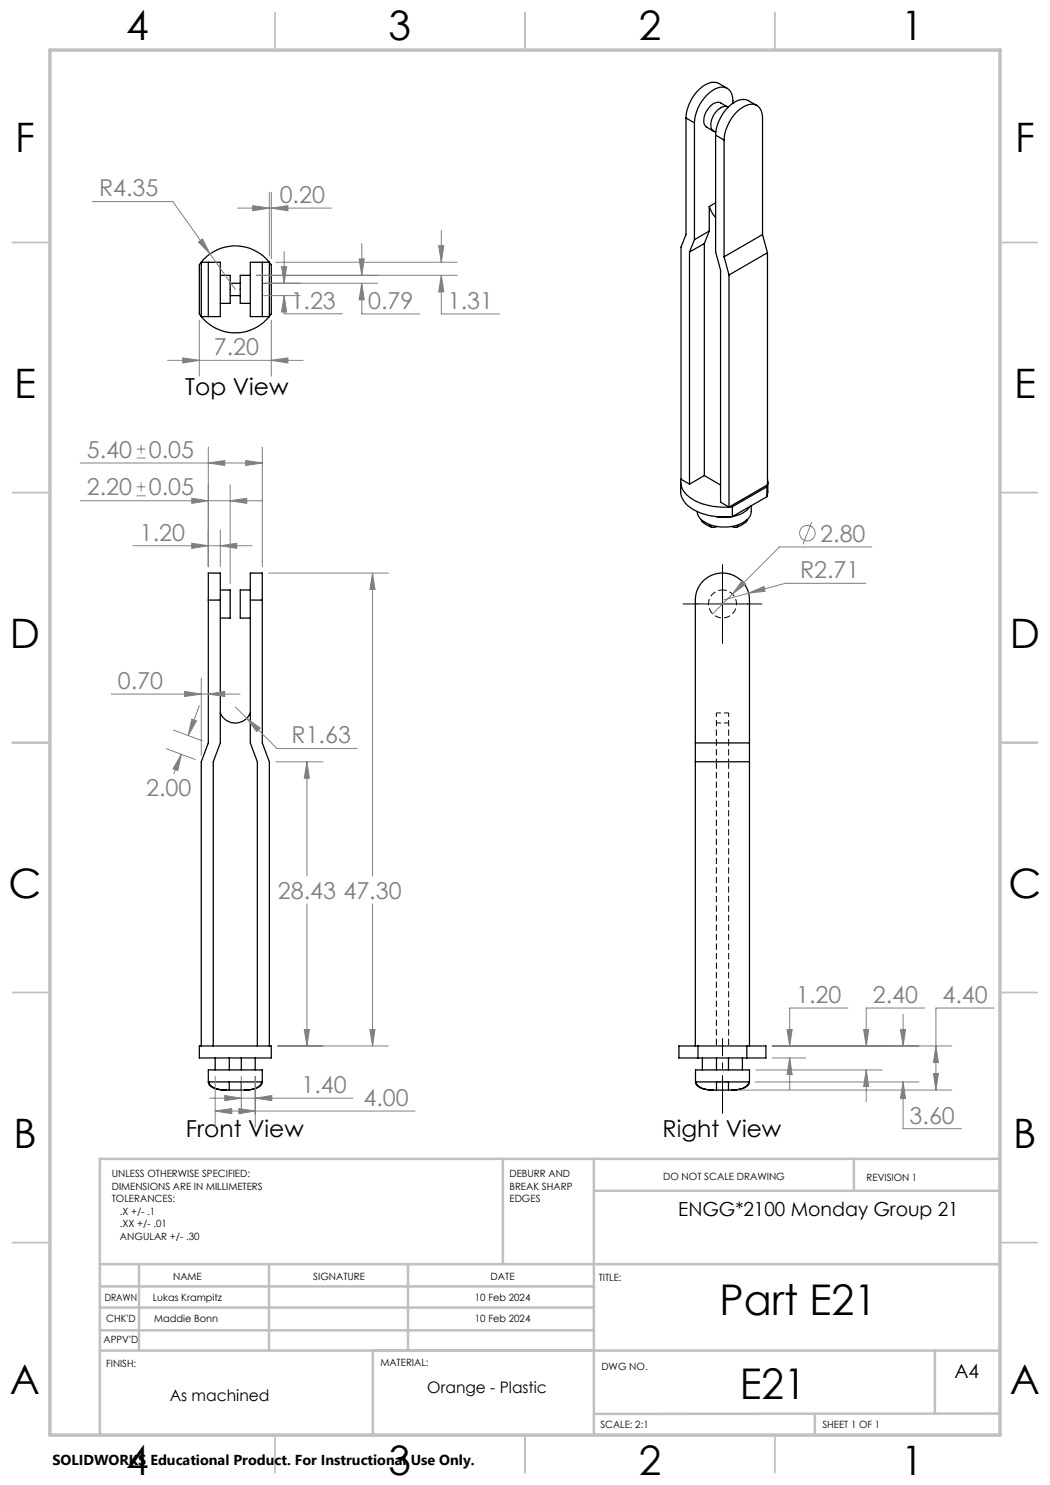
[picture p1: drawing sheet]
<svg xmlns="http://www.w3.org/2000/svg" width="210mm" height="297mm" viewBox="0 0 210 297" stroke-linecap="round" stroke-linejoin="round" font-family="sans-serif">
<g fill="none" stroke="#000" stroke-width=".25">
<path d="M145.5 17.7l-1.7-1a3.3 3.3 0 0 0-3.9 1.1 8.9 8.9 0 0 0-2.7 5.8M137.2 23.6l1.7 1M137.2 23.6v23.4l-1 2.4v46.4M138.9 24.6v23.3M143.1 27l1.7 1M143.1 27v23.4l1 3.6v46.4l1.7 1M144.8 28a8 8 0 0 1 5-7.1 2.27 2.27 0 0 1 2.7 2.7v23.3M144.8 28v23.4M145.6 21.4l-1.5-.8a2.27 2.27 0 0 0-2.7 1.4 2.6 2.6 0 0 0-.1 3.4l1.4 .8M145.6 21.4a1.76 1.76 0 0 0-2.1 .6 3.7 3.7 0 0 0-1.1 4l.8 .4M146.6 20.7a2.84 2.84 0 0 0-1.6-3.2 4.4 4.4 0 0 0-4.2 2.1 8.2 8.2 0 0 0-1.9 5M151.4 21.1l-1.7-1a3.4 3.4 0 0 0-3.8 1.1 8.9 8.9 0 0 0-2.8 5.8"/>
<path d="M40.3 52.5h3.8v10.8h-3.8M40.3 52.5a8.7 8.7 0 0 1 13.6 0M40.3 52.5l-.4 .5v9.8l.4 .5M40.3 52.5v10.8M41.7 52.5v10.8M44.1 55.1h1.9v5.6h-1.9M46 56.7h2M46 59.1h2M50.1 55.1h-2.1v5.6h2.1M52.5 52.5v10.8M53.9 52.5h-3.8v10.8h3.8M53.9 52.5l.4 .5v9.8l-.4 .5"/>
<path d="M53.9 52.5v10.8M137.9 50.4v46.4M138.9 47.9l-1 2.5M140.9 48.7v46.4M140.9 48.7l-3 1.7M141.9 41.3l.6 1.4 .6 .8M141.9 41.3v4.9M141.9 46.2l-3 1.7M141.9 46.2l-1 2.5M143.1 40.6l-1.2 .7M144.8 51.4l1 3.6M145.8 55v46.4"/>
<path d="M152.5 46.9l-7.7 4.5M152.5 46.9l1 3.6M153.5 50.5l-7.7 4.5M153.5 50.5v46.5M40.3 63.3a8.7 8.7 0 0 0 13.6 0M136.1 96.4a5.3 5.3 0 0 0 .4 3.3 7.4 7.4 0 0 0 5.2 3.4l2.4 .3 2.4-.1M136.2 95.8a4.2 4.2 0 0 0 2.8 4.4 14 14 0 0 0 6.8 1.2M136.2 95.8l1.7 1M140.9 95.1l3.2 1.9M140.9 95.1l-3 1.7M153.4 97.4l-6.9 3.9M153.4 97.4v1.9"/>
<path d="M153.4 99.3l-6.9 4M153.5 97l-.1 .4M153.5 95.8v1.2M153.5 97l-7.7 4.4M153.6 96.4v2l-.2 .9M44.1 118h1.9v5.6h-1.9M50.1 118h-2.1v5.6h2.1M139.5 102.3v.2a2.36 2.36 0 0 0 .8 1.5M140.3 104l1.7 .9M140.3 104l.1 .3M140.4 104.3l.7 .6 1.2 .5M142 104.9a9.1 9.1 0 0 0 5.7 0"/>
<path d="M142 104.9a.7 .7 0 0 0 1 .5l.4-.1M143.2 103.3l1.8 .2 1.4-.2M146.5 101.3l-.7 .1M146.5 101.3v2M147.7 104.9a.78 .78 0 0 1-1.3 .4h-.1M149.3 104.3l-1.2 .9-.7 .2M149.4 104l-1.7 .9M149.4 104l-.1 .3M150 101.3a4.9 4.9 0 0 1-3.5 2M150.2 101.1a3 3 0 0 1-.8 2.9M41.7 120v-5.4h2.4v5.4M41.7 120v28.6l-1.4 3.8v56.8"/>
<path d="M41.7 120h2.4M44.1 120v28.6l-1.4 3.8v56.8M50.1 120v-5.4h2.4v5.4M50.1 120h2.4M50.1 120v28.6l1.4 3.8v56.8M52.5 120v28.6l1.4 3.8v56.8M44.1 142.6a3.2 3.2 0 0 0 3 2 3.2 3.2 0 0 0 3-2M139.1 152.4h10.8M139.1 148.6h10.8M40.3 209.2h13.6M40.3 209.2h-.4v2.4h14.4v-2.4h-.4M41.7 216.4a1.96 1.96 0 0 0 1.9 1.5l1.6 .1"/>
<path d="M41.7 216.4v-2.4h10.8v2.4M41.7 216.4h.1M41.8 216.4h4.1M41.8 216.4a1.64 1.64 0 0 0 1.4 1.3l2 .3M43 211.6v2.4M45.2 218h.7M45.9 216.4h2.4M45.9 218h2.4M45.9 216.4v1.6M45.9 211.6v2.4M48.3 216.4h4M48.3 216.4v1.6"/>
<path d="M48.3 211.6v2.4M48.3 218h.6M51 211.6v2.4M52.3 216.4a1.9 1.9 0 0 1-1.9 1.4l-1.5 .2M52.3 216.4h.2M52.5 216.4a2.49 2.49 0 0 1-2.6 1.6h-1M139.1 209.2h-3.3v2.4h3.8M139.1 209.2h.5M139.1 209.2v-89.2a5.4 5.4 0 0 1 5.4-5.4 5.4 5.4 0 0 1 5.4 5.4v89.2M139.1 216.4a1.96 1.96 0 0 0 2 1.5l1.5 .1M139.1 216.4v-2.4h10.8v2.4M139.1 216.4h.1"/>
<path d="M139.2 216.4h4.1M139.2 216.4a1.77 1.77 0 0 0 1.5 1.3l1.9 .3M139.6 209.2v2.4M139.6 209.2h9.8M139.6 211.6h9.8M140.5 211.6v2.4M142.6 218h.7M143.3 216.4h2.4M143.3 218h2.4M143.3 216.4v1.6M143.3 211.6v2.4M145.7 216.4h4.1"/>
<path d="M145.7 216.4v1.6M145.7 218h.6M145.7 211.6v2.4M148.5 211.6v2.4M149.4 209.2h.5M149.4 209.2v2.4M149.8 216.4a1.9 1.9 0 0 1-1.9 1.4l-1.6 .2M149.8 216.4h.1M149.9 216.4a2.58 2.58 0 0 1-2.6 1.6h-1M149.9 209.2h3.3v2.4h-3.8"/>
</g>
<path d="M144.5 118a2.8 2.8 0 0 0-2.5 4.1 2.8 2.8 0 0 0 4.8 .3 2.8 2.8 0 0 0-1.8-4.4h-.5M143.3 144.6h2.4M145.7 142.6h-2.4M145.7 216.4h-2.4" fill="none" stroke="#000" stroke-width=".2" stroke-dasharray="1.3 .6" stroke-dashoffset=".4" stroke-linecap="butt"/>
<path d="M143.3 209.2v-56.9M145.7 209.2v-56.9" fill="none" stroke="#000" stroke-width=".2" stroke-dasharray="1.3 .6" stroke-dashoffset="-.2" stroke-linecap="butt"/>
<path d="M143.3 152.3v-3.7M145.7 152.3v-3.7" fill="none" stroke="#000" stroke-width=".2" stroke-dasharray="1.3 .6" stroke-dashoffset=".7" stroke-linecap="butt"/>
<path d="M143.3 148.6v-6M145.7 148.6v-6" fill="none" stroke="#000" stroke-width=".2" stroke-dasharray="1.3 .6" stroke-dashoffset=".5" stroke-linecap="butt"/>
<path d="M139.2 216.4h-.1M149.9 216.4h-.1" fill="none" stroke="#000" stroke-width=".2" stroke-dasharray="1.3 .6" stroke-linecap="butt"/>
<g fill="none" stroke="#808080" stroke-width=".2">
<path d="M53.9 38.4v12.8M54.3 38.4v13.3M18.5 40.3h16.1l12.5 17.6M39.7 48.4l.8-.6 1.5 3zM47.5 41.6h18.8M50.6 41.1l3.3 .5-3.3 .6zM51.3 55.1h40.1M52.7 56.7h22.8M52.7 59.1h7.3M54.3 41.6l3.3-.5v1.1zM55.1 52.5h36.3M56.3 53.3h1l-.5 3.4z"/>
<path d="M56.8 59.1l.5 3.3h-1zM56.8 59.1v3.7h11.7M56.8 50.3v6.4M71.8 51.8h1l-.4 3.3zM72.4 56.7l.4 3.3h-1zM72.4 56.7v6.1h11.6M72.4 48.7v6.4M87.7 49.1h1.1l-.5 3.4zM88.3 55.1l.5 3.3h-1.1zM88.3 55.1v7.7h11.6M88.3 46.1v6.4M33.5 72.1h27.1"/>
<path d="M36.5 71.6l3.4 .5-3.4 .5zM39.9 64v11.2M54.3 72.1l3.3-.5v1zM54.3 64v11.2M16.1 92.6h36.4M27.3 91.6h1.8M27.3 89.8h1.8M27.3 99.2h1.8M27.3 97.4h1.8M28.2 88.9v1.8M28.2 96.5v1.8M38.3 99.7l3.4 .5-3.4 .5z"/>
<path d="M41.7 92.6l3.2-.5v1zM41.7 89.4v23.9M46 97v19.7M49.1 92.1l3.4 .5-3.4 .5zM52.5 89.4v23.9M16.1 100.2h36.3M26.6 109.1h23.8M38.3 108.7l3.4 .4-3.4 .6zM44.1 109.1l3.2-.4v1zM44.1 106v7.3M46 100.2l3.4-.5v1zM53.7 114.6h24"/>
<path d="M74.5 114.6l.5 3.3h-1zM74.5 114.6v60.6M146.5 118.8l-4 4M148.4 116.1l.8 .7-2.7 2zM149.7 118.6l3.1-1.3 .2 .9zM149.7 118.6l-5.2 1.4M162.3 104.4l-1.7 4.5M173.2 116.7h-16.1l-7.4 1.9M174.4 109.4h-18.5l-9.4 9.4M22.3 138.8h25.7M36.9 138.3l3.4 .5-3.4 .5zM40.3 135.6v15.5"/>
<path d="M41.7 138.8l3.2-.5v1zM33.3 149.8l5.8 2.1M34.7 146l5.8 2.2M36.3 150.8l-.7 3.3-1-.3zM36.3 150.8l-1.5 3.9M38.3 143.8l1 .4-1.7 2.9zM39.9 141.1l-2.3 6M47.1 141.4l8.3 8.3h16.1M49.4 143.6l2.6 2-.7 .7zM55.1 152.4h9.5M61.4 152.4l.5 3.2h-1zM61.4 152.4v22.8"/>
<path d="M61.4 180.8v28.4M74.5 180.8v28.4M41.9 219.6h28.7M43 215.3v10.1M44.9 219.1l3.4 .5-3.4 .5zM48.3 215.3v7.5M51 219.6l3.4-.5v1zM51 215.3v10.1M55.5 209.2h22.2M60.9 205.9h1l-.5 3.3zM74 205.9h1l-.5 3.3zM147.6 218h42.8"/>
<path d="M151 216.4h32.8M151.2 214h25.2M154.4 209.2h36M154.4 211.6h6.7M157.4 205.9h1l-.5 3.3zM157.9 211.6l.5 3.3h-1zM157.9 211.6v6.3M169.6 201.6h-11.7v7.6M172.7 205.9h1l-.5 3.3zM173.2 214l.5 3.3h-1zM173.2 214v6.3M180.1 205.9h1l-.5 3.3z"/>
<path d="M180.6 216.4l.5 3.3h-1zM180.6 216.4v9.3h11.7M180.6 202.8v6.4M184.9 201.6h-11.7v7.6M186.7 214.7h1l-.5 3.3zM187.2 209.2l.5 3.3h-1zM198.8 201.6h-11.6v16.4M43 222.2l3.4-.5v1zM43 222.2h40M47.8 221.7l3.2 .5-3.2 .5z"/>
<circle cx="161.5" cy="106.6" r="1.55"/>
</g>
<path d="M144.5 222.7v-15.1" fill="none" stroke="#000" stroke-width=".2" stroke-dasharray="15.2 1.3 1.3 1.3" stroke-dashoffset="7.6" stroke-linecap="butt"/>
<path d="M144.5 112.9v15.8M136.6 120.8h15.8" fill="none" stroke="#000" stroke-width=".2"/>
<g fill="none" stroke="#c0c0c0" stroke-width=".35">
<path d="M55 2.5v7.5M105 2.5v7.5M155 2.5v7.5M2.5 48.5h7.5M200 48.5h7.5M2.5 98.5h7.5M200 98.5h7.5M2.5 148.5h7.5M200 148.5h7.5M2.5 198.5h7.5M200 198.5h7.5M2.5 248.5h7.5"/>
<path d="M200 248.5h7.5M55 287v7.5M105 287v7.5M155 287v7.5"/>
</g>
<g fill="none" stroke="#c0c0c0" stroke-width=".5">
<path d="M100.6 231.8v21M118.8 231.8v55.2M118.8 238.2h81.2M170.8 231.8v6.4M200 231.8h-180v55.2M20 252.8h180M20 257.3h98.8M27.8 252.8v17.3M53.8 252.8v17.3M81.6 252.8v17.3M20 270.1h180M20 261.5h98.8"/>
<path d="M20 266.1h98.8M74.6 270.1v16.9M187 270.1v12.6M163 282.8v4.2M200 282.7l-81.2 .1"/>
</g>
<path d="M10 10h190v277h-190z" fill="none" stroke="#c0c0c0" stroke-width=".7"/>
<path d="M41.7 92.6l3.2-.5v1zM49.1 92.1l3.4 .5-3.4 .5zM38.3 108.7l3.4 .4-3.4 .6zM44.1 109.1l3.2-.4v1zM38.3 99.7l3.4 .5-3.4 .5zM46 100.2l3.4-.5v1zM41.7 138.8l3.2-.5v1zM36.9 138.3l3.4 .5-3.4 .5zM36.3 150.8l-.7 3.3-1-.3zM38.3 143.8l1 .4-1.7 2.9zM61.4 152.4l.5 3.2h-1zM60.9 205.9h1l-.5 3.3zM74 205.9h1l-.5 3.3zM74.5 114.6l.5 3.3h-1zM49.4 143.6l1.9 2.7 .7-.7zM43 222.2l3.4-.5v1zM47.8 221.7l3.2 .5-3.2 .5zM51 219.6l3.4-.5v1zM44.9 219.1l3.4 .5-3.4 .5zM148.4 116.1l-1.9 2.7 2.7-2zM149.7 118.6l3.3-.4-.2-.9zM187.2 209.2l.5 3.3h-1zM186.7 214.7h1l-.5 3.3zM180.1 205.9h1l-.5 3.3zM180.6 216.4l.5 3.3h-1zM172.7 205.9h1l-.5 3.3zM173.2 214l.5 3.3h-1zM157.4 205.9h1l-.5 3.3zM157.9 211.6l.5 3.3h-1zM56.3 53.3h1l-.5 3.4zM56.8 59.1l.5 3.3h-1zM72.4 56.7l.4 3.3h-1zM71.8 51.8h1l-.4 3.3zM88.3 55.1l.5 3.3h-1.1zM87.7 49.1h1.1l-.5 3.4zM50.6 41.1l3.3 .5-3.3 .6zM54.3 41.6l3.3-.5v1.1zM39.7 48.4l2.3 2.4-1.5-3zM36.5 71.6l3.4 .5-3.4 .5zM54.3 72.1l3.3-.5v1z" fill="#808080"/>
<g font-size="8.5">
<text x="143.9" y="263">Part E21</text>
<text x="148" y="279.7">E21</text>
</g>
<g font-size="8.1">
<text x="25.2" y="8">4</text>
<text x="77.7" y="8">3</text>
<text x="127.7" y="8">2</text>
<text x="180.2" y="8">1</text>
<text x="3" y="30.4">F</text>
<text x="203" y="30.4">F</text>
<text x="2.8" y="79.6">E</text>
<text x="202.8" y="79.6">E</text>
<text x="2" y="129.6">D</text>
<text x="202" y="129.6">D</text>
<text x="1.7" y="179.6">C</text>
<text x="201.7" y="179.6">C</text>
<text x="2.7" y="229.6">B</text>
<text x="202.7" y="229.6">B</text>
<text x="2" y="278.9">A</text>
<text x="202" y="278.9">A</text>
<text x="25.2" y="295">4</text>
<text x="77.7" y="295">3</text>
<text x="127.7" y="295">2</text>
<text x="180.2" y="295">1</text>
</g>
<g font-size="4.7" fill="#808080">
<text x="19.8" y="39.3">R4.35</text>
<text x="55.9" y="40.6">0.20</text>
<text x="58.1" y="61.7">1.23</text>
<text x="73.7" y="61.8">0.79</text>
<text x="89.6" y="61.8">1.31</text>
<text x="42.8" y="71.1">7.20</text>
<text x="17.4" y="91.5">5.40</text>
<text x="29.8" y="91.5">0.05</text>
<text x="17.4" y="99.1">2.20</text>
<text x="29.8" y="99.1">0.05</text>
<text x="28" y="108.1">1.20</text>
<text x="164.1" y="108.3">2.80</text>
<text x="160" y="115.6">R2.71</text>
<text x="23.6" y="137.8">0.70</text>
<text x="58.3" y="148.7">R1.63</text>
<text x="29.3" y="159.3">2.00</text>
<text x="55.6" y="179.7">28.43</text>
<text x="68.7" y="179.7">47.30</text>
<text x="159.2" y="200.6">1.20</text>
<text x="174.6" y="200.6">2.40</text>
<text x="188.5" y="200.6">4.40</text>
<text x="60.3" y="218.6">1.40</text>
<text x="72.7" y="221.2">4.00</text>
<text x="181.9" y="224.7">3.60</text>
</g>
<g font-size="4.7">
<text x="37.1" y="78.9">Top View</text>
<text x="37.2" y="227.4">Front View</text>
<text x="132.5" y="227.4">Right View</text>
</g>
<g font-size="3.9">
<text x="135.6" y="243.3">ENGG*2100 Monday Group 21</text>
<text x="190.9" y="275.5">A4</text>
</g>
<g font-size="3.2">
<text x="34" y="280.1">As machined</text>
<text x="85.5" y="278.5">Orange - Plastic</text>
</g>
<text font-size="2.9" x="10.5" y="292.9">SOLIDWORKS Educational Product. For Instructional Use Only.</text>
<g font-size="2">
<text x="22.4" y="235.5">UNLESS OTHERWISE SPECIFIED:</text>
<text x="22.4" y="238">DIMENSIONS ARE IN MILLIMETERS</text>
<text x="101.9" y="235.5">DEBURR AND</text>
<text x="101.9" y="238">BREAK SHARP</text>
<text x="132.6" y="236">DO NOT SCALE DRAWING</text>
<text x="173.3" y="236.2">REVISION 1</text>
<text x="22.4" y="240.5">TOLERANCES:</text>
<text x="24" y="243">.X +/- .1</text>
<text x="24" y="245.5">.XX +/- .01</text>
<text x="101.9" y="240.5">EDGES</text>
<text x="24" y="248">ANGULAR +/- .30</text>
<text x="34.6" y="256.1">NAME</text>
<text x="62.7" y="256.1">SIGNATURE</text>
<text x="98.1" y="256">DATE</text>
<text x="119.8" y="256.2">TITLE:</text>
<text x="20.9" y="260.2">DRAWN</text>
<text x="30.6" y="260.2">Lukas Krampitz</text>
<text x="95" y="260.2">10 Feb 2024</text>
<text x="20.7" y="268.5">APPV'D</text>
<text x="21.2" y="264.4">CHK'D</text>
<text x="30.8" y="264.4">Maddie Bonn</text>
<text x="95" y="264.4">10 Feb 2024</text>
<text x="21.2" y="273.3">FINISH:</text>
<text x="76.1" y="273.1">MATERIAL:</text>
<text x="120.3" y="274">DWG NO.</text>
<text x="120.1" y="285.6">SCALE: 2:1</text>
<text x="164.5" y="285.6">SHEET 1 OF 1</text>
</g>
</svg>
